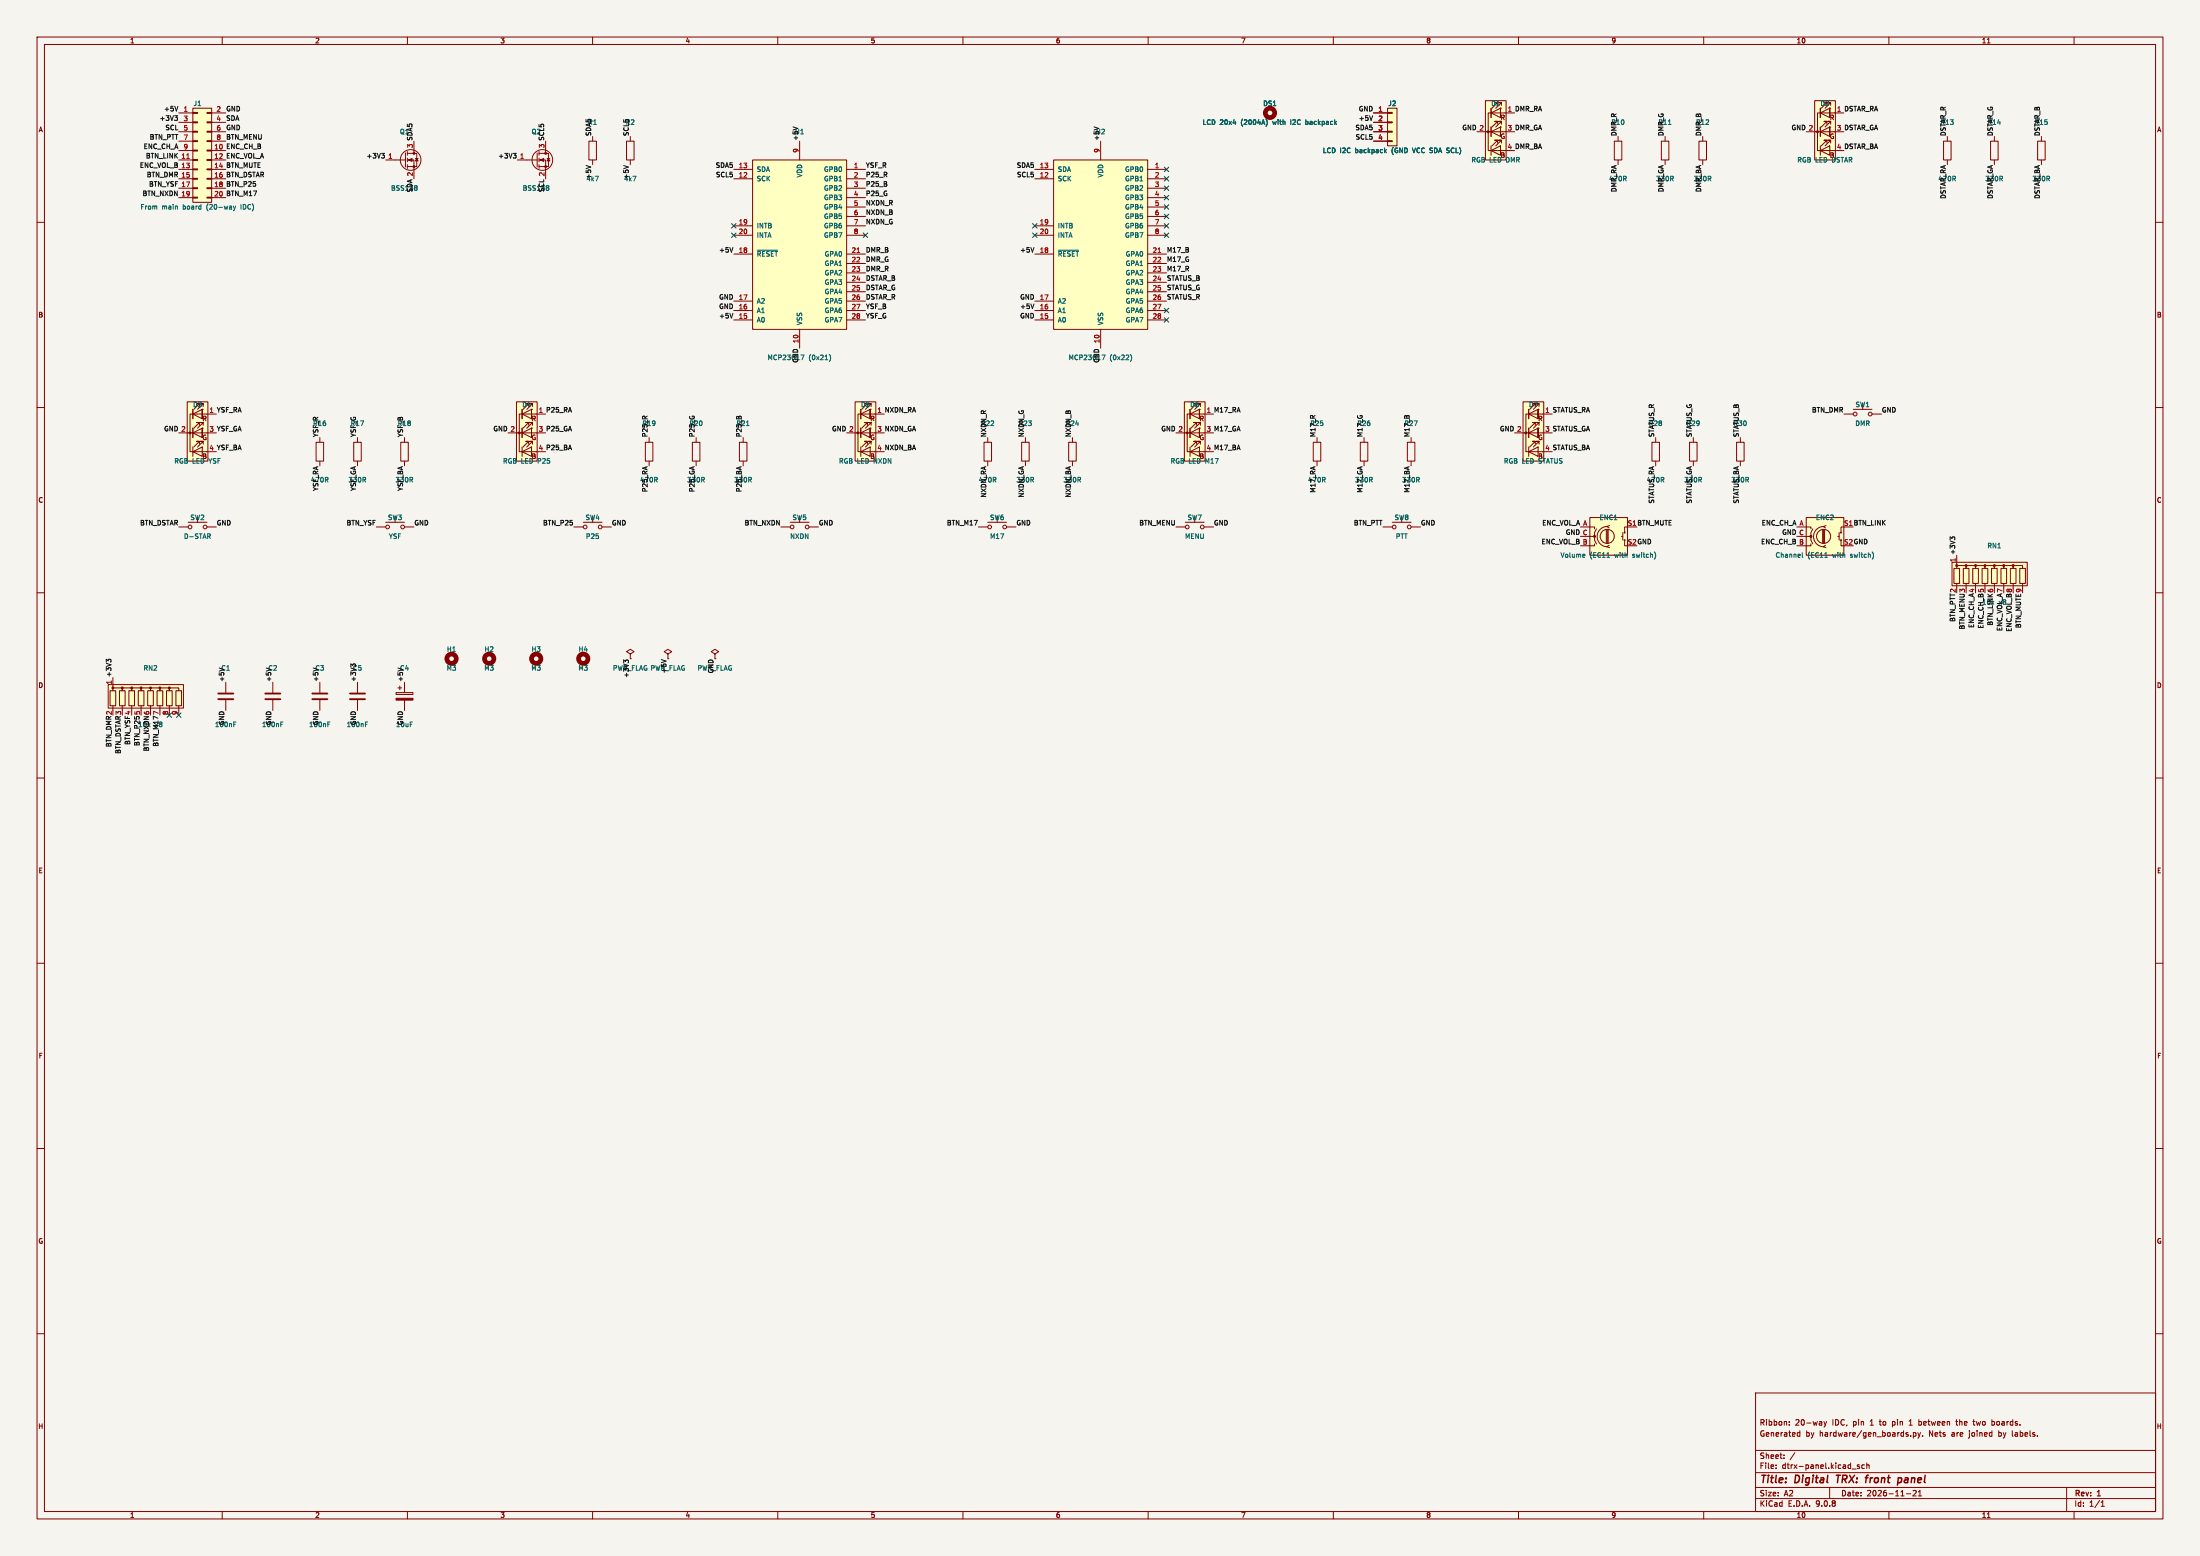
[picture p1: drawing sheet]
<svg xmlns="http://www.w3.org/2000/svg" width="594mm" height="420mm" viewBox="0 0 594 420" stroke-linecap="round" stroke-linejoin="round" font-family="sans-serif">
<path d="M0 0h594v420h-594z" fill="#f5f4ef" stroke="#f5f4ef" stroke-width=".27"/>
<g fill="none" stroke="#840000" stroke-width=".27">
<path d="M10 10h574v400h-574zM12 12h570v396h-570zM60 10v2M110 10v2M160 10v2M210 10v2M260 10v2M310 10v2M360 10v2M410 10v2M460 10v2M510 10v2"/>
<path d="M536.6 11.6h.7M560 10v2M10 60h2M582 60h2M10 110h2M582 110h2M10 160h2M582 160h2M10 210h2M582 210h2M10 260h2M582 260h2"/>
<path d="M10 310h2M582 310h2M10 360h2M474 376h108v32h-108zM582 360h2M474 397.5h108M474 391.5h108M479.5 396.2v.2M479.5 395.4v.2M481.7 393.5v.2M481.7 392.7v.2M483.1 384.5v.2"/>
<path d="M483.1 383.7v.2M484.6 392.1l-1.3 1.9M485.4 387.6h.6M485.4 386.7h.6M486 386.2v1.5M492.5 383.7l.3 1M492.8 384.7l-.3 .5M493.2 383.7l-.4 1M500 396.5h1.2M502 395.4h-.3l-.2 .2v.2l.5 .1v.4h-.5M503.4 395.4h-.4l-.3 .3 .1 .6h.6M504 395.5l.6-.1 .1 1"/>
<path d="M504 394.9v1.5M515.5 384.7h.8M515.7 383.4l-.2 .2M515.9 387.5v.2M516.6 386.7h.4l.3 .3-.1 .6h-.6M516.6 386.7v1.5M517.8 386.7l.4 1M518.1 384.6l.4 .1M518.1 383.2v1.5M518.2 387.7l-.4 .5M518.5 386.7l-.3 1M518.5 383.7h-.4"/>
<path d="M519.1 387.5v.2M528 383.7h.6M528.2 383.2v1.3l.4 .2M532.7 383.7h.5M532.9 383.2v1.3l.3 .2M537.8 383.7h.4l.3 .3M538.5 384.4l-.3 .3-.4-.1M543.3 386.2l.1 1.4M60 408v2M110 408v2M160 408v2M210 408v2"/>
<path d="M260 408v2M310 408v2M360 408v2M410 408v2M460 408v2M474 404.5h108M474 401.5h108M494 401.5v3M510 408v2M514.7 403.2h1.2M517.3 402.4v.5l-.8 .9h.9M518 403.8h.8"/>
<path d="M518 402.7l.4-.4v1.5M536.6 409.6h.7M558 401.5v6.5M560 408v2M567.3 406.6h.9M567.3 405.5l.4-.4v1.5"/>
</g>
<path d="M495.8 398.2h1.1M496.4 398.2l-.3 2M503.6 398.9h.8M504.5 398.2l-.4 .1M512.8 398.9l.5 .1 .2 .2-.2 .8-.7 .2" fill="none" stroke="#840000" stroke-width=".4"/>
<path d="M490 27.2h5.6v16h-5.6z" fill="#ffffc2"/>
<circle cx="490.7" cy="35.6" r=".25" fill="#840000" stroke="#840000" stroke-width=".27"/>
<g fill="none" stroke="#840000" stroke-width=".27">
<path d="M487.7 35.6h10.1M490 27.2h5.6v16h-5.6zM491.5 29.2v2.6zM491.5 34.3v2.5zM491.5 30.5l2.5-1.3v2.6zM491.5 35.6l2.5-1.3v2.5zM491.5 39.4v2.5M493.3 33.5v-.7h-.8h.8l-1.6 1.5M493.3 38.6v-.8h-.8h.8l-1.6 1.6M494 29.2v2.6zM494 34.3h.1M494 34.3v2.5z"/>
<path d="M494.3 28.4v-.7h-.8h.8l-1.5 1.5M494.3 33.5v-.7h-.8h.8l-1.5 1.5M494.3 38.6v-.8h-.8h.8l-1.5 1.6M497.8 30.5h-7.1v10.1h1M491.5 40.6l2.5-1.2v2.5zM491.5 40.6h3.8M61 184.2v2.7M61 189v2.8"/>
</g>
<path d="M58.9 187.2h4.1M58.9 188.7h4.1" fill="none" stroke="#840000" stroke-width=".51"/>
<path d="M63.1 195.5h.4M63.1 194.9h.6" fill="none" stroke="#006464" stroke-width=".27"/>
<path d="M29.2 184.8h20.3v6.3h-20.3z" fill="#ffffc2"/>
<g fill="none" stroke="#840000" stroke-width=".27">
<path d="M48.3 142.2h2.5M50.8 141h5.1M55.9 142.2h2.5M29.2 184.8h20.3v6.3h-20.3zM29.7 186.4h1.5v4.1h-1.5zM30.5 186.4v-.7h2.5v.7v-.7h2.6v.7v-.7h2.5v.7v-.7h2.5v.7v-.7h2.6v.7v-.7h2.5v.7v-.7h2.6v.7M30.5 182.9v2.5M30.5 190.5v1.3M32.3 186.4h1.5v4.1h-1.5zM33 190.5v1.3M34.8 186.4h1.5v4.1h-1.5zM35.6 190.5v1.3"/>
<path d="M37.3 186.4h1.6v4.1h-1.6zM38.1 190.5v1.3M39.9 186.4h1.5v4.1h-1.5zM40.6 190.5v1.3M42.4 186.4h1.5v4.1h-1.5zM43.2 190.5v1.3M45 186.4h1.5v4.1h-1.5zM45.7 190.5v1.3M47.5 186.4h1.5v4.1h-1.5zM48.3 190.5v1.3"/>
<circle cx="51.3" cy="142.2" r=".51"/>
<circle cx="55.4" cy="142.2" r=".51"/>
</g>
<g fill="#840000" stroke="#840000" stroke-width=".27">
<circle cx="30.5" cy="185.7" r=".25"/>
<circle cx="33" cy="185.7" r=".25"/>
<circle cx="35.6" cy="185.7" r=".25"/>
<circle cx="38.1" cy="185.7" r=".25"/>
<circle cx="40.6" cy="185.7" r=".25"/>
<circle cx="43.2" cy="185.7" r=".25"/>
<circle cx="45.7" cy="185.7" r=".25"/>
</g>
<path d="M56.4 144.8l.4 .6M56.7 144.2v.5" fill="none" stroke="#006464" stroke-width=".27"/>
<path d="M50.5 108.5h5.6v16h-5.6z" fill="#ffffc2"/>
<circle cx="51.3" cy="116.8" r=".25" fill="#840000" stroke="#840000" stroke-width=".27"/>
<g fill="none" stroke="#840000" stroke-width=".27">
<path d="M537.5 38.1h2v5.1h-2zM538.5 36.8v1.3M550.2 38.1h2v5.1h-2zM551.2 36.8v1.3M538.5 43.2v1.3M551.2 43.2v1.3M48.3 116.8h10.1M50.5 108.5h5.6v16h-5.6zM52.1 110.5v2.5zM52.1 115.6v2.5zM52.1 111.8l2.5-1.3v2.5zM52.1 116.8l2.5-1.2v2.5z"/>
<path d="M53.8 114.8v-.8h-.7h.7l-1.5 1.6M53.8 119.9v-.8h-.7h.7l-1.5 1.6M54.6 110.5v2.5zM54.6 115.6h.1M54.6 115.6v2.5zM54.9 109.7v-.7h-.8h.8l-1.6 1.5M54.9 114.8v-.8h-.8h.8l-1.6 1.6M54.9 119.9v-.8h-.8h.8l-1.6 1.6M58.4 111.8h-7.1v10.1h1M85.3 119.4h2.1v5.1h-2.1zM86.4 118.1v1.3M95.5 119.4h2v5.1h-2z"/>
<path d="M96.5 118.1v1.3M108.2 119.4h2v5.1h-2zM109.2 118.1v1.3M52.1 121.9l2.5-1.2v2.5zM52.1 120.7v2.5M52.1 121.9h3.8M86.4 124.5v1.2M96.5 124.5v1.2M109.2 124.5v1.2"/>
</g>
<path d="M527 151.8h20.4v6.3h-20.4z" fill="#ffffc2"/>
<g fill="none" stroke="#840000" stroke-width=".27">
<path d="M458.7 38.1h2.1v5.1h-2.1zM459.7 36.8v1.3M524.8 38.1h2v5.1h-2zM525.8 36.8v1.3M459.7 43.2v1.3M525.8 43.2v1.3M468.9 119.4h2v5.1h-2zM469.9 118.1v1.3M497.8 111.8h2.6M500.4 110.5h5.1M505.5 111.8h2.5M469.9 124.5v1.2"/>
<path d="M527 151.8h20.4v6.3h-20.4zM527.6 153.4h1.5v4.1h-1.5zM528.3 153.4v-.7h2.6v.7v-.7h2.5v.7v-.7h2.5v.7v-.7h2.6v.7v-.7h2.5v.7v-.7h2.6v.7v-.7h2.5v.7M528.3 149.9v2.5M528.3 157.5v1.3M530.1 153.4h1.5v4.1h-1.5zM530.9 157.5v1.3M532.6 153.4h1.6v4.1h-1.6zM533.4 157.5v1.3M535.2 153.4h1.5v4.1h-1.5zM535.9 157.5v1.3M537.7 153.4h1.5v4.1h-1.5z"/>
<path d="M538.5 157.5v1.3M540.3 153.4h1.5v4.1h-1.5zM541 157.5v1.3M542.8 153.4h1.5v4.1h-1.5zM543.6 157.5v1.3M545.3 153.4h1.6v4.1h-1.6zM546.1 157.5v1.3M96.5 184.2v2.7M96.5 189v2.8"/>
<circle cx="500.9" cy="111.8" r=".51"/>
<circle cx="505" cy="111.8" r=".51"/>
</g>
<g fill="#840000" stroke="#840000" stroke-width=".27">
<circle cx="528.3" cy="152.7" r=".25"/>
<circle cx="530.9" cy="152.7" r=".25"/>
<circle cx="533.4" cy="152.7" r=".25"/>
<circle cx="535.9" cy="152.7" r=".25"/>
<circle cx="538.5" cy="152.7" r=".25"/>
<circle cx="541" cy="152.7" r=".25"/>
<circle cx="543.6" cy="152.7" r=".25"/>
</g>
<path d="M94.5 187.2h4.1M94.5 188.7h4.1" fill="none" stroke="#840000" stroke-width=".51"/>
<path d="M98.7 195.5h.4M98.7 194.9h.6" fill="none" stroke="#006464" stroke-width=".27"/>
<path d="M429.3 139.7h10.1v10.2h-10.1z" fill="#ffffc2"/>
<g fill="none" stroke="#840000" stroke-width=".27">
<path d="M446 119.4h2.1v5.1h-2.1zM447 118.1v1.3M456.2 119.4h2v5.1h-2zM457.2 118.1v1.3M429.3 139.7h10.1v10.2h-10.1zM447 124.5v1.2M457.2 124.5v1.2M426.7 142.2h3.8v.5M426.7 144.8h3.8v1l.5 1M430.5 146.8v.5h-3.8M431 142.7l-.5 1.1v1h-.5M433.7 143v3.6"/>
<path d="M434 142.1a2.73 2.73 0 0 0-2.8 2.7 2.73 2.73 0 0 0 2.8 2.8M434 143v3.6M434.2 143v3.6M434.5 147.2l-.7 .4 .8 .2M434.6 141.9l-.8 .2 .7 .4M437.8 144.8h.3M438.1 143.8v2M438.7 145.8v1.5h.7M439.4 142.2h-.7v1.6"/>
<circle cx="434" cy="144.8" r="1.91"/>
<circle cx="438.7" cy="143.8" r=".13"/>
<circle cx="438.7" cy="145.8" r=".13"/>
</g>
<circle cx="430.5" cy="144.8" r=".25" fill="#840000" stroke="#840000" stroke-width=".27"/>
<path d="M427.7 149.6l.2 .3-.6 .1M427.9 150.4h-.2M433.9 150.4h.7" fill="none" stroke="#006464" stroke-width=".27"/>
<path d="M411.2 108.5h5.6v16h-5.6z" fill="#ffffc2"/>
<circle cx="412" cy="116.8" r=".25" fill="#840000" stroke="#840000" stroke-width=".27"/>
<g fill="none" stroke="#840000" stroke-width=".27">
<path d="M435.9 38.1h2v5.1h-2zM436.9 36.8v1.3M448.6 38.1h2v5.1h-2zM449.6 36.8v1.3M436.9 43.2v1.3M449.6 43.2v1.3M408.9 116.8h10.2M411.2 108.5h5.6v16h-5.6zM412.7 110.5v2.5zM412.7 115.6v2.5zM412.7 111.8l2.6-1.3v2.5zM412.7 116.8l2.6-1.2v2.5z"/>
<path d="M414.5 114.8v-.8h-.7h.7l-1.5 1.6M414.5 119.9v-.8h-.7h.7l-1.5 1.6M415.3 110.5v2.5zM415.3 115.6h.1M415.3 115.6v2.5zM415.5 109.7v-.7h-.7h.7l-1.5 1.5M415.5 114.8v-.8h-.7h.7l-1.5 1.6M415.5 119.9v-.8h-.7h.7l-1.5 1.6M419.1 111.8h-7.1v10.1h1M412.7 121.9l2.6-1.2v2.5zM412.7 120.7v2.5M412.7 121.9h3.9"/>
</g>
<path d="M450.5 33.6h.7" fill="none" stroke="#006464" stroke-width=".27"/>
<path d="M401.1 27.2h5.6v16h-5.6z" fill="#ffffc2"/>
<circle cx="401.8" cy="35.6" r=".25" fill="#840000" stroke="#840000" stroke-width=".27"/>
<g fill="none" stroke="#840000" stroke-width=".27">
<path d="M398.8 35.6h10.1M401.1 27.2h5.6v16h-5.6zM402.6 29.2v2.6zM402.6 34.3v2.5zM402.6 30.5l2.5-1.3v2.6zM402.6 35.6l2.5-1.3v2.5zM402.6 39.4v2.5M404.4 33.5v-.7h-.8h.8l-1.6 1.5M404.4 38.6v-.8h-.8h.8l-1.6 1.6M405.1 29.2h.1M405.1 29.2v2.6zM405.1 34.3h.1"/>
<path d="M405.1 34.3v2.5zM405.4 28.4v-.7h-.8h.8l-1.5 1.5M405.4 33.5v-.7h-.8h.8l-1.5 1.5M405.4 38.6v-.8h-.8h.8l-1.5 1.6M408.9 30.5h-7.1v10.1h1M402.6 40.6l2.5-1.2v2.5zM402.6 40.6h3.8M265.7 119.4h2v5.1h-2zM266.7 118.1v1.3M275.8 119.4h2.1v5.1h-2.1zM276.9 118.1v1.3M288.5 119.4h2.1v5.1h-2.1z"/>
<path d="M289.6 118.1v1.3M266.7 124.5v1.2M276.9 124.5v1.2M289.6 124.5v1.2M264.2 142.2h2.5M266.7 141h5.1M271.8 142.2h2.5"/>
<circle cx="267.2" cy="142.2" r=".51"/>
<circle cx="271.3" cy="142.2" r=".51"/>
</g>
<path d="M284.5 43.2h25.4v45.7h-25.4z" fill="#ffffc2"/>
<g fill="none" stroke="#840000" stroke-width=".27">
<path d="M297.2 38.1v5.1M279.4 45.7h5.1M279.4 48.3h5.1M284.5 43.2h25.4v45.7h-25.4zM309.9 45.7h5.1M309.9 48.3h5.1M309.9 50.8h5.1M309.9 53.3h5.1M309.9 55.9h5.1M309.9 58.4h5.1M279.4 61h5.1M279.4 63.5h5.1"/>
<path d="M279.4 68.6h5.1M309.9 61h5.1M309.9 63.5h5.1M309.9 68.6h5.1M309.9 71.1h5.1M309.9 73.7h5.1M309.9 76.2h5.1M309.9 78.7h5.1M279.4 81.3h5.1M279.4 83.8h5.1M279.4 86.4h5.1M297.2 88.9v5.1"/>
<path d="M309.9 81.3h5.1M309.9 83.8h5.1M309.9 86.4h5.1M199.6 119.4h2.1v5.1h-2.1zM200.7 118.1v1.3M367.3 119.4h2v5.1h-2zM368.3 118.1v1.3M380 119.4h2v5.1h-2zM381 118.1v1.3M200.7 124.5v1.2M368.3 124.5v1.2M381 124.5v1.2"/>
<path d="M373.4 142.2h2.5M375.9 141h5.1M381 142.2h2.5"/>
<circle cx="376.4" cy="142.2" r=".51"/>
<circle cx="380.5" cy="142.2" r=".51"/>
</g>
<path d="M285.7 67.5h5.5M297.5 95.8h.9l-.6 1.3M305.2 95.6a1.46 1.46 0 0 1 0 2M201.5 114.9h.8" fill="none" stroke="#006464" stroke-width=".27"/>
<path d="M312.7 68.2h.7" fill="none" stroke="#a90000" stroke-width=".27"/>
<path d="M374.6 29.2h2.6v10.2h-2.6z" fill="#ffffc2"/>
<g fill="none" stroke="#840000" stroke-width=".27">
<path d="M370.8 30.5h3.8M370.8 33h3.8M370.8 35.6h3.8M370.8 38.1h3.8M374.6 29.2h2.6v10.2h-2.6zM374.6 30.4h1.3v.2h-1.3zM374.6 32.9h1.3v.2h-1.3zM374.6 35.4h1.3v.3h-1.3zM374.6 38h1.3v.2h-1.3zM354.6 119.4h2v5.1h-2zM355.6 118.1v1.3M355.6 124.5v1.2"/>
<path d="M317.5 142.2h2.5M320 141h5.1M325.1 142.2h2.6"/>
<circle cx="320.5" cy="142.2" r=".51"/>
<circle cx="324.6" cy="142.2" r=".51"/>
</g>
<path d="M341.9 32.2a1.49 1.49 0 0 1 0 1.8M352.6 32.3v1.3M352.6 33.5l.1 .1M352.7 32.8h-.1M381.3 39.9l.5 1.3M374 40.7l.3 .5M374.3 40.4l-.5 .5" fill="none" stroke="#006464" stroke-width=".27"/>
<circle cx="342.9" cy="30.5" r="1.27" fill="none" stroke="#840000" stroke-width="1.3"/>
<path d="M319.8 108.5h5.6v16h-5.6z" fill="#ffffc2"/>
<circle cx="320.5" cy="116.8" r=".25" fill="#840000" stroke="#840000" stroke-width=".27"/>
<g fill="none" stroke="#840000" stroke-width=".27">
<path d="M186.9 119.4h2.1v5.1h-2.1zM188 118.1v1.3M317.5 116.8h10.2M319.8 108.5h5.6v16h-5.6zM321.3 110.5v2.5zM321.3 115.6v2.5zM321.3 111.8l2.5-1.3v2.5zM321.3 116.8l2.5-1.2v2.5zM323.1 114.8v-.8h-.8h.8l-1.5 1.6M323.1 119.9v-.8h-.8h.8l-1.5 1.6M323.8 110.5v2.5zM323.8 115.6h.1"/>
<path d="M323.8 115.6v2.5zM324.1 109.7v-.7h-.8h.8l-1.5 1.5M324.1 114.8v-.8h-.8h.8l-1.5 1.6M324.1 119.9v-.8h-.8h.8l-1.5 1.6M327.7 111.8h-7.2v10.1h1.1M188 124.5v1.2M321.3 121.9l2.5-1.2v2.5zM321.3 120.7v2.5M321.3 121.9h3.8M154.9 142.2h2.6M157.5 141h5.1M162.6 142.2h2.5"/>
<circle cx="158" cy="142.2" r=".51"/>
<circle cx="162.1" cy="142.2" r=".51"/>
</g>
<g fill="none" stroke="#840000" stroke-width="1.3">
<circle cx="132.1" cy="177.8" r="1.27"/>
<circle cx="144.8" cy="177.8" r="1.27"/>
<circle cx="157.5" cy="177.8" r="1.27"/>
</g>
<path d="M487.7 139.7h10.1v10.2h-10.1z" fill="#ffffc2"/>
<g fill="none" stroke="#840000" stroke-width=".27">
<path d="M174.2 119.4h2.1v5.1h-2.1zM175.3 118.1v1.3M175.3 124.5v1.2M487.7 139.7h10.1v10.2h-10.1zM485.1 142.2h3.8v.5M485.1 144.8h3.8v1l.6 1M488.9 146.8v.5h-3.8M489.5 142.7l-.6 1.1v1h-.5M492.1 143v3.6M492.4 142.1a2.73 2.73 0 0 0-2.7 2.7 2.73 2.73 0 0 0 2.7 2.8M492.4 143v3.6M492.6 143v3.6"/>
<path d="M492.9 147.2l-.6 .4 .7 .2M493 141.9l-.7 .2 .6 .4M496.2 144.8h.4M496.6 143.8v2M497.1 145.8v1.5h.7M497.8 142.2h-.7v1.6M170.2 176.5l1-.6-1-.6-1 .6 1 .6v1.3M170.2 177.8h.1M180.3 176.5l1.1-.6-1.1-.6-1 .6 1 .6v1.3M180.3 177.8h.1M193 176.5l1.1-.6-1.1-.6-1 .6 1 .6v1.3"/>
<circle cx="492.4" cy="144.8" r="1.91"/>
<circle cx="497.1" cy="145.8" r=".13"/>
<circle cx="497.1" cy="143.8" r=".13"/>
</g>
<circle cx="488.9" cy="144.8" r=".25" fill="#840000" stroke="#840000" stroke-width=".27"/>
<path d="M486.6 149.2v1.1l.2 .1M492.7 150.4h.7" fill="none" stroke="#006464" stroke-width=".27"/>
<path d="M230.9 108.5h5.6v16h-5.6z" fill="#ffffc2"/>
<circle cx="231.6" cy="116.8" r=".25" fill="#840000" stroke="#840000" stroke-width=".27"/>
<g fill="none" stroke="#840000" stroke-width=".27">
<path d="M228.6 116.8h10.2M230.9 108.5h5.6v16h-5.6zM232.4 110.5v2.5zM232.4 115.6v2.5zM232.4 111.8l2.5-1.3v2.5zM232.4 116.8l2.5-1.2v2.5zM234.2 114.8v-.8h-.8h.8l-1.5 1.6M234.2 119.9v-.8h-.8h.8l-1.5 1.6M234.9 110.5v2.5zM234.9 115.6h.1M234.9 115.6v2.5zM235.2 109.7v-.7h-.8h.8l-1.5 1.5"/>
<path d="M235.2 114.8v-.8h-.8h.8l-1.5 1.6M235.2 119.9v-.8h-.8h.8l-1.5 1.6M238.8 111.8h-7.2v10.1h1.1M232.4 121.9l2.5-1.2v2.5zM232.4 120.7v2.5M232.4 121.9h3.8M210.8 142.2h2.6M213.4 141h5M218.4 142.2h2.6"/>
<circle cx="213.9" cy="142.2" r=".51"/>
<circle cx="217.9" cy="142.2" r=".51"/>
</g>
<path d="M139.4 108.5h5.6v16h-5.6z" fill="#ffffc2"/>
<g fill="#840000" stroke="#840000" stroke-width=".27">
<path d="M106.9 188.5h4.6v.5h-4.6z"/>
<circle cx="140.2" cy="116.8" r=".25"/>
</g>
<g fill="none" stroke="#840000" stroke-width=".27">
<path d="M137.2 116.8h10.1M139.4 108.5h5.6v16h-5.6zM141 110.5v2.5zM141 115.6v2.5zM141 111.8l2.5-1.3v2.5zM141 116.8l2.5-1.2v2.5zM142.7 114.8v-.8h-.7h.7l-1.5 1.6M142.7 119.9v-.8h-.7h.7l-1.5 1.6M143.5 110.5v2.5zM143.5 115.6h.1M143.5 115.6v2.5zM143.8 109.7v-.7h-.8h.8l-1.6 1.5"/>
<path d="M143.8 114.8v-.8h-.8h.8l-1.6 1.6M143.8 119.9v-.8h-.8h.8l-1.6 1.6M147.3 111.8h-7.1v10.1h1M141 121.9l2.5-1.2v2.5zM141 120.7v2.5M141 121.9h3.8M101.6 142.2h2.5M104.1 141h5.1M109.2 142.2h2.6M73.7 184.2v2.7M73.7 189v2.8M86.4 184.2v2.7"/>
<path d="M86.4 189v2.8M106.9 186.9h4.6v.6h-4.6zM107.4 185.7h1.1M107.9 185.2v1M109.2 184.2v2.7M109.2 189v2.8"/>
<circle cx="104.6" cy="142.2" r=".51"/>
<circle cx="108.7" cy="142.2" r=".51"/>
</g>
<path d="M71.6 187.2h4.1M71.6 188.7h4.1M84.3 187.2h4.1M84.3 188.7h4.1" fill="none" stroke="#840000" stroke-width=".51"/>
<path d="M75.8 195.5h.4M75.8 194.9h.6M88.5 195.5h.4M88.5 194.9h.6" fill="none" stroke="#006464" stroke-width=".27"/>
<circle cx="121.9" cy="177.8" r="1.27" fill="none" stroke="#840000" stroke-width="1.3"/>
<path d="M52.1 29.2h5v25.4h-5z" fill="#ffffc2"/>
<g fill="none" stroke="#840000" stroke-width=".27">
<path d="M48.3 30.5h3.8M48.3 33h3.8M48.3 35.6h3.8M48.3 38.1h3.8M52.1 29.2h5v25.4h-5zM52.1 30.4h1.2v.2h-1.2zM52.1 32.9h1.2v.2h-1.2zM52.1 35.4h1.2v.3h-1.2zM52.1 38h1.2v.2h-1.2zM55.9 30.4h1.2v.2h-1.2zM55.9 32.9h1.2v.2h-1.2zM55.9 35.4h1.2v.3h-1.2z"/>
<path d="M55.9 38h1.2v.2h-1.2zM57.1 30.5h3.9M57.1 33h3.9M57.1 35.6h3.9M57.1 38.1h3.9M159 38.1h2v5.1h-2zM160 36.8v1.3M169.2 38.1h2v5.1h-2zM170.2 36.8v1.3M48.3 40.6h3.8M48.3 43.2h3.8M48.3 45.7h3.8"/>
<path d="M48.3 48.3h3.8M48.3 50.8h3.8M48.3 53.3h3.8M52.1 40.5h1.2v.3h-1.2zM52.1 43.1h1.2v.2h-1.2zM52.1 45.6h1.2v.2h-1.2zM52.1 48.1h1.2v.3h-1.2zM52.1 50.7h1.2v.2h-1.2zM52.1 53.2h1.2v.3h-1.2zM55.9 40.5h1.2v.3h-1.2zM55.9 43.1h1.2v.2h-1.2zM55.9 45.6h1.2v.2h-1.2z"/>
<path d="M55.9 48.1h1.2v.3h-1.2zM55.9 50.7h1.2v.2h-1.2zM55.9 53.2h1.2v.3h-1.2zM57.1 40.6h3.9M57.1 43.2h3.9M57.1 45.7h3.9M57.1 48.3h3.9M57.1 50.8h3.9M57.1 53.3h3.9M160 43.2v1.3M170.2 43.2v1.3"/>
</g>
<path d="M50.4 42.8h.7" fill="none" stroke="#a90000" stroke-width=".27"/>
<path d="M63 55.6l.3 .9M63.3 56.5l-.3 .4M63.6 55.6l-.3 .9" fill="none" stroke="#006464" stroke-width=".27"/>
<path d="M203.2 43.2h25.4v45.7h-25.4z" fill="#ffffc2"/>
<g fill="none" stroke="#840000" stroke-width=".27">
<path d="M111.8 38.1v3.3M147.3 38.1v3.3M215.9 38.1v5.1M370.8 30.5h3.8M370.8 33h3.8M370.8 35.6h3.8M370.8 38.1h3.8M104.1 43.2h5.4M109.5 41.3v3.8M110 41.4h2.5v3.6h-2.5M110 43.2h1.8v5.1M110 40.9v1"/>
<path d="M110 42.7v1M110 44.5v1M112.1 42.8h.8M112.5 42.8l.4 .6h-.8zM139.7 43.2h5.3M145 41.3v3.8M145.5 41.4h2.6v3.6h-2.6M145.5 43.2h1.8v5.1M145.5 40.9v1M145.5 42.7v1M145.5 44.5v1M147.7 42.8h.8"/>
<path d="M148.1 42.8l.4 .6h-.8zM198.1 45.7h5.1M198.1 48.3h5.1M203.2 43.2h25.4v45.7h-25.4zM228.6 45.7h5.1M228.6 48.3h5.1M228.6 50.8h5.1M228.6 53.3h5.1M228.6 55.9h5.1M228.6 58.4h5.1M198.1 61h5.1M198.1 63.5h5.1"/>
<path d="M198.1 68.6h5.1M228.6 61h5.1M228.6 63.5h5.1M228.6 68.6h5.1M228.6 71.1h5.1M228.6 73.7h5.1M228.6 76.2h5.1M228.6 78.7h5.1M198.1 81.3h5.1M198.1 83.8h5.1M198.1 86.4h5.1M215.9 88.9v5.1"/>
<path d="M228.6 81.3h5.1M228.6 83.8h5.1M228.6 86.4h5.1"/>
<circle cx="110.9" cy="43.2" r="2.79"/>
<circle cx="146.4" cy="43.2" r="2.79"/>
</g>
<path d="M341.9 32.2a1.49 1.49 0 0 1 0 1.8M352.6 32.3v1.3M352.6 33.5l.1 .1M352.7 32.8h-.1M381.3 39.9l.5 1.3M112.4 50.1l.2 .3-.2 .3 .2 .4-.2 .3M148 50.1l.2 .3-.2 .3 .2 .4-.2 .3M374 40.7l.3 .5M374.3 40.4l-.5 .5M204.4 67.5h5.5M216.2 95.8h.9l-.6 1.3M223.9 95.6a1.46 1.46 0 0 1 0 2" fill="none" stroke="#006464" stroke-width=".27"/>
<path d="M231.4 68.2h.7" fill="none" stroke="#a90000" stroke-width=".27"/>
<g fill="#840000" stroke="#840000" stroke-width=".27">
<path d="M110.2 43.2l1.1-.4v.8z"/>
<path d="M145.8 43.2l1-.4v.8z"/>
<circle cx="111.8" cy="41.4" r=".25"/>
<circle cx="111.8" cy="45" r=".25"/>
<circle cx="147.3" cy="41.4" r=".25"/>
<circle cx="147.3" cy="45" r=".25"/>
</g>
<g fill="none" stroke="#0f0f0f" stroke-width=".27">
<path d="M47.1 31.2h.8l-.4 .5M47.7 31.7l.2 .3-.2 .5M48 28.7l-.4 1.3M214.1 34.3l1.3 .4M295.4 34.3l1.3 .4M370.6 31.2l-.4 1.3M103 41.4h.8l-.4 .5M103.6 41.9l.2 .2-.2 .6M138.6 41.4h.8l-.5 .5M139.1 41.9l.3 .2-.3 .6M158.2 44.7l1.3 .4M168.4 44.7l1.3 .4"/>
<path d="M197.9 66.8l-.4 1.3M279.2 66.8l-.4 1.3M197.9 84.6l-.4 1.2M279.2 82l-.4 1.3M527 145.3l-.5-.4v.8M527 145.2l.3-.3 .5 .3M29.2 178.4l-.5-.5v.8M29.2 178.2l.2-.3 .6 .3M95.2 179.6l-.5-.4v.8M95.3 179.3h.6M168.9 178.6l-.5-.5v.8M168.9 178.4l.2-.3 .6 .3"/>
<path d="M178.6 178l1.2 .4"/>
</g>
<g fill="none" stroke="#000084" stroke-width=".27">
<path d="M314.4 52.7l1.2 1.2M314.4 47.7l1.2 1.2M314.4 50.2l1.2 1.2M314.4 45.1l1.2 1.2M314.4 55.3l1.2 1.2M314.4 57.8l1.2 1.2M315.6 52.7l-1.2 1.2M315.6 47.7l-1.2 1.2M315.6 50.2l-1.2 1.2M315.6 45.1l-1.2 1.2M315.6 55.3l-1.2 1.2M315.6 57.8l-1.2 1.2"/>
<path d="M197.5 62.9l1.2 1.2M197.5 60.4l1.2 1.2M198.7 62.9l-1.2 1.2M198.7 60.4l-1.2 1.2M233.1 62.9l1.2 1.2M234.3 62.9l-1.2 1.2M278.8 60.4l1.2 1.2M278.8 62.9l1.2 1.2M280 60.4l-1.2 1.2M280 62.9l-1.2 1.2M314.4 60.4l1.2 1.2M314.4 62.9l1.2 1.2"/>
<path d="M315.6 60.4l-1.2 1.2M315.6 62.9l-1.2 1.2M314.4 83.2l1.2 1.2M314.4 85.8l1.2 1.2M315.6 83.2l-1.2 1.2M315.6 85.8l-1.2 1.2M45.1 192.4l1.2 1.2M46.3 192.4l-1.2 1.2M47.7 192.4l1.2 1.2M48.9 192.4l-1.2 1.2"/>
</g>
<g font-size="2.8" fill="#840000">
<text x="475" y="400.9">Title:</text>
<text x="484.7" y="400.9">Digital</text>
<text x="496.7" y="400.9">TRX:</text>
<text x="505.4" y="400.9">front</text>
<text x="514.9" y="400.9">panel</text>
</g>
<g font-size="2.1" fill="#840000">
<text x="475" y="388">Generated</text>
<text x="475" y="385">Ribbon:</text>
<text x="484.7" y="385">20-way</text>
<text x="487.5" y="388">by</text>
<text x="491.3" y="388">hardware/gen_boards.py.</text>
<text x="494.7" y="385">IDC,</text>
<text x="500.5" y="385">pin</text>
<text x="505.2" y="385">1</text>
<text x="507.9" y="385">to</text>
<text x="511.4" y="385">pin</text>
<text x="516.2" y="385">1</text>
<text x="518.9" y="385">between</text>
<text x="521" y="388">Nets</text>
<text x="527.2" y="388">are</text>
<text x="529.2" y="385">the</text>
<text x="532.1" y="388">joined</text>
<text x="534" y="385">two</text>
<text x="539.1" y="385">boards.</text>
<text x="540.2" y="388">by</text>
<text x="544" y="388">labels.</text>
<text x="475" y="394">Sheet:</text>
<text x="475" y="396.7">File:</text>
<text x="481.1" y="396.7">dtrx-panel.kicad_sch</text>
<text x="475" y="406.9">KiCad</text>
<text x="475" y="404.1">Size:</text>
<text x="481.7" y="404.1">A2</text>
<text x="482.7" y="406.9">E.D.A.</text>
<text x="490.3" y="406.9">9.0.8</text>
<text x="497" y="404.1">Date:</text>
<text x="504" y="404.1">2026-11-21</text>
<text x="560" y="404.3">Rev:</text>
<text x="560" y="406.9">Id:</text>
<text x="564.1" y="406.9">1/1</text>
<text x="566.4" y="404.3">1</text>
</g>
<g font-size="1.8" fill="#840000">
<text x="35" y="11.9">1</text>
<text x="85" y="11.9">2</text>
<text x="135" y="11.9">3</text>
<text x="185" y="11.9">4</text>
<text x="235" y="11.9">5</text>
<text x="285" y="11.9">6</text>
<text x="335" y="11.9">7</text>
<text x="385" y="11.9">8</text>
<text x="435" y="11.9">9</text>
<text x="485" y="11.9">10</text>
<text x="535" y="11.9">11</text>
<text x="10.3" y="35.9">A</text>
<text x="405" y="32.6">R</text>
<text x="493.9" y="32.6">R</text>
<text x="582.3" y="35.9">A</text>
<text x="405" y="37.7">G</text>
<text x="493.9" y="37.7">G</text>
<text x="10.3" y="85.9">B</text>
<text x="582.3" y="85.9">B</text>
<text x="54.5" y="113.9">R</text>
<text x="143.4" y="113.9">R</text>
<text x="234.8" y="113.9">R</text>
<text x="323.7" y="113.9">R</text>
<text x="415.2" y="113.9">R</text>
<text x="54.5" y="119">G</text>
<text x="143.4" y="119">G</text>
<text x="234.8" y="119">G</text>
<text x="323.7" y="119">G</text>
<text x="415.2" y="119">G</text>
<text x="10.3" y="135.9">C</text>
<text x="582.3" y="135.9">C</text>
<text x="10.3" y="185.9">D</text>
<text x="582.3" y="185.9">D</text>
<text x="10.3" y="235.9">E</text>
<text x="582.3" y="235.9">E</text>
<text x="10.3" y="285.9">F</text>
<text x="582.3" y="285.9">F</text>
<text x="10.3" y="335.9">G</text>
<text x="582.3" y="335.9">G</text>
<text x="10.2" y="385.9">H</text>
<text x="582.2" y="385.9">H</text>
<text x="35" y="409.9">1</text>
<text x="85" y="409.9">2</text>
<text x="135" y="409.9">3</text>
<text x="185" y="409.9">4</text>
<text x="235" y="409.9">5</text>
<text x="285" y="409.9">6</text>
<text x="335" y="409.9">7</text>
<text x="385" y="409.9">8</text>
<text x="435" y="409.9">9</text>
<text x="485" y="409.9">10</text>
<text x="535" y="409.9">11</text>
</g>
<g font-size="1.8" fill="#006464">
<text x="52.1" y="28.8">J1</text>
<text x="341" y="28.8">DS1</text>
<text x="374.7" y="28.8">J2</text>
<text x="402.5" y="28.8">D1</text>
<text x="491.4" y="28.8">D2</text>
<text x="324.6" y="33.9">LCD 20x4</text>
<text x="335.2" y="33.9">(2004A)</text>
<text x="344" y="33.9">with</text>
<text x="348.9" y="33.9">I2C</text>
<text x="353.2" y="33.9">backpack</text>
<text x="357" y="41.5">LCD I2C</text>
<text x="366" y="41.5">backpack</text>
<text x="376" y="41.5">(GND</text>
<text x="381.9" y="41.5">VCC SDA SCL)</text>
<text x="204.2" y="46.6">SDA</text>
<text x="222.4" y="46.6">GPB0</text>
<text x="285.5" y="46.6">SDA</text>
<text x="303.6" y="46.6">GPB0</text>
<text x="397.2" y="44">RGB LED DMR</text>
<text x="405" y="42.8">B</text>
<text x="485.2" y="44">RGB LED DSTAR</text>
<text x="493.9" y="42.8">B</text>
<text x="105.5" y="51.7">BSS138</text>
<text x="141" y="51.7">BSS138</text>
<text x="204.2" y="49.1">SCK</text>
<text x="216.8" y="48" transform="rotate(-90 216.8 48)">VDD</text>
<text x="222.4" y="49.1">GPB1</text>
<text x="222.4" y="51.7">GPB2</text>
<text x="285.5" y="49.1">SCK</text>
<text x="298" y="48" transform="rotate(-90 298 48)">VDD</text>
<text x="303.6" y="49.1">GPB1</text>
<text x="303.6" y="51.7">GPB2</text>
<text x="37.8" y="56.7">From</text>
<text x="43.7" y="56.7">main</text>
<text x="49.5" y="56.7">board</text>
<text x="56" y="56.7">(20-way</text>
<text x="65.5" y="56.7">IDC)</text>
<text x="222.4" y="54.2">GPB3</text>
<text x="222.4" y="56.7">GPB4</text>
<text x="222.4" y="59.3">GPB5</text>
<text x="303.6" y="54.2">GPB3</text>
<text x="303.6" y="56.7">GPB4</text>
<text x="303.6" y="59.3">GPB5</text>
<text x="204.2" y="61.8">INTB</text>
<text x="204.2" y="64.4">INTA</text>
<text x="222.4" y="61.8">GPB6</text>
<text x="222.4" y="64.4">GPB7</text>
<text x="285.5" y="61.8">INTB</text>
<text x="285.5" y="64.4">INTA</text>
<text x="303.6" y="61.8">GPB6</text>
<text x="303.6" y="64.4">GPB7</text>
<text x="204.2" y="69.4">~{RESET}</text>
<text x="222.5" y="69.4">GPA0</text>
<text x="222.5" y="72">GPA1</text>
<text x="285.5" y="69.4">~{RESET}</text>
<text x="303.8" y="69.4">GPA0</text>
<text x="303.8" y="72">GPA1</text>
<text x="222.5" y="74.5">GPA2</text>
<text x="222.5" y="77.1">GPA3</text>
<text x="303.8" y="74.5">GPA2</text>
<text x="303.8" y="77.1">GPA3</text>
<text x="204.2" y="82.1">A2</text>
<text x="222.5" y="79.6">GPA4</text>
<text x="222.5" y="82.1">GPA5</text>
<text x="285.5" y="82.1">A2</text>
<text x="303.8" y="79.6">GPA4</text>
<text x="303.8" y="82.1">GPA5</text>
<text x="204.2" y="84.7">A1</text>
<text x="204.2" y="87.2">A0</text>
<text x="216.8" y="87.9" transform="rotate(-90 216.8 87.9)">VSS</text>
<text x="222.5" y="84.7">GPA6</text>
<text x="222.5" y="87.2">GPA7</text>
<text x="285.5" y="84.7">A1</text>
<text x="285.5" y="87.2">A0</text>
<text x="298" y="87.9" transform="rotate(-90 298 87.9)">VSS</text>
<text x="303.8" y="84.7">GPA6</text>
<text x="303.8" y="87.2">GPA7</text>
<text x="207.1" y="97.4">MCP23017</text>
<text x="218.3" y="97.4">(0x21)</text>
<text x="288.4" y="97.4">MCP23017</text>
<text x="299.6" y="97.4">(0x22)</text>
<text x="52" y="110.1">D3</text>
<text x="140.9" y="110.1">D4</text>
<text x="232.3" y="110.1">D5</text>
<text x="321.2" y="110.1">D6</text>
<text x="412.7" y="110.1">D7</text>
<text x="500.9" y="110.1">SW1</text>
<text x="500.8" y="115.2">DMR</text>
<text x="46.9" y="125.3">RGB LED YSF</text>
<text x="54.5" y="124.1">B</text>
<text x="135.7" y="125.3">RGB LED P25</text>
<text x="143.4" y="124.1">B</text>
<text x="226.4" y="125.3">RGB LED NXDN</text>
<text x="234.8" y="124.1">B</text>
<text x="315.9" y="125.3">RGB LED M17</text>
<text x="323.7" y="124.1">B</text>
<text x="405.9" y="125.3">RGB LED STATUS</text>
<text x="415.2" y="124.1">B</text>
<text x="51.3" y="140.6">SW2</text>
<text x="104.6" y="140.6">SW3</text>
<text x="158" y="140.6">SW4</text>
<text x="213.9" y="140.6">SW5</text>
<text x="267.2" y="140.6">SW6</text>
<text x="320.5" y="140.6">SW7</text>
<text x="376.4" y="140.6">SW8</text>
<text x="431.8" y="140.6">ENC1</text>
<text x="490.2" y="140.6">ENC2</text>
<text x="49.5" y="145.6">D-STAR</text>
<text x="104.9" y="145.6">YSF</text>
<text x="158.1" y="145.6">P25</text>
<text x="213.2" y="145.6">NXDN</text>
<text x="267.2" y="145.6">M17</text>
<text x="319.8" y="145.6">MENU</text>
<text x="376.8" y="145.6">PTT</text>
<text x="536.5" y="148.2">RN1</text>
<text x="421.2" y="150.7">Volume</text>
<text x="429.2" y="150.7">(EC11</text>
<text x="436.1" y="150.7">with</text>
<text x="441.1" y="150.7">switch)</text>
<text x="479.3" y="150.7">Channel</text>
<text x="488.1" y="150.7">(EC11</text>
<text x="494.9" y="150.7">with</text>
<text x="499.9" y="150.7">switch)</text>
<text x="120.5" y="176.1">H1</text>
<text x="130.7" y="176.1">H2</text>
<text x="143.4" y="176.1">H3</text>
<text x="156.1" y="176.1">H4</text>
<text x="38.6" y="181.2">RN2</text>
<text x="120.5" y="181.2">M3</text>
<text x="130.6" y="181.2">M3</text>
<text x="143.3" y="181.2">M3</text>
<text x="156" y="181.2">M3</text>
<text x="165.4" y="181.2">PWR_FLAG PWR_FLAG</text>
<text x="188.2" y="181.2">PWR_FLAG</text>
<text x="57.9" y="196.4">100nF</text>
<text x="70.6" y="196.4">100nF</text>
<text x="83.3" y="196.4">100nF</text>
<text x="93.5" y="196.4">100nF</text>
</g>
<g font-size="1.8" fill="#0f0f0f">
<text x="43" y="32.7">+3V3</text>
<text x="44.2" y="30.1">+5V</text>
<text x="44.5" y="35.2">SCL</text>
<text x="61" y="35.2">GND</text>
<text x="61" y="32.7">SDA</text>
<text x="61" y="30.1">GND</text>
<text x="158.7" y="33.9">R1</text>
<text x="168.8" y="33.9">R2</text>
<text x="365.9" y="35.2">SDA5</text>
<text x="366.8" y="32.7">+5V</text>
<text x="366.8" y="30.1">GND</text>
<text x="394.7" y="35.2">GND 2</text>
<text x="407" y="30.2">1 DMR_RA</text>
<text x="407" y="35.3">3 DMR_GA</text>
<text x="434.9" y="33.9">R10</text>
<text x="447.6" y="33.9">R11</text>
<text x="457.8" y="33.9">R12</text>
<text x="483.6" y="35.2">GND 2</text>
<text x="495.9" y="30.2">1 DSTAR_RA</text>
<text x="495.9" y="35.3">3 DSTAR_GA</text>
<text x="523.8" y="33.9">R13</text>
<text x="536.5" y="33.9">R14</text>
<text x="549.2" y="33.9">R15</text>
<text x="38.7" y="40.3">ENC_CH_A</text>
<text x="40.3" y="37.8">BTN_PTT</text>
<text x="61" y="40.3">ENC_CH_B</text>
<text x="61" y="37.8">BTN_MENU</text>
<text x="107.8" y="36.4">Q1</text>
<text x="111.5" y="40.1" transform="rotate(-90 111.5 40.1)">3 SDA5</text>
<text x="143.4" y="36.4">Q2</text>
<text x="147.1" y="40.1" transform="rotate(-90 147.1 40.1)">3 SCL5</text>
<text x="159.7" y="36.8" transform="rotate(-90 159.7 36.8)">SDA5</text>
<text x="169.8" y="36.8" transform="rotate(-90 169.8 36.8)">SCL5</text>
<text x="214.5" y="36.4">U1</text>
<text x="215.6" y="38.1" transform="rotate(-90 215.6 38.1)">+5V</text>
<text x="295.8" y="36.4">U2</text>
<text x="296.8" y="38.1" transform="rotate(-90 296.8 38.1)">+5V</text>
<text x="365.9" y="37.8">SCL5</text>
<text x="407" y="40.4">4 DMR_BA</text>
<text x="436.5" y="36.8" transform="rotate(-90 436.5 36.8)">DMR_R</text>
<text x="449.2" y="36.8" transform="rotate(-90 449.2 36.8)">DMR_G</text>
<text x="459.4" y="36.8" transform="rotate(-90 459.4 36.8)">DMR_B</text>
<text x="495.9" y="40.4">4 DSTAR_BA</text>
<text x="525.4" y="36.8" transform="rotate(-90 525.4 36.8)">DSTAR_R</text>
<text x="538.1" y="36.8" transform="rotate(-90 538.1 36.8)">DSTAR_G</text>
<text x="550.8" y="36.8" transform="rotate(-90 550.8 36.8)">DSTAR_B</text>
<text x="37.7" y="45.4">ENC_VOL_B 13</text>
<text x="39.3" y="42.8">BTN_LINK 11</text>
<text x="39.5" y="47.9">BTN_DMR 15</text>
<text x="61" y="47.9">BTN_DSTAR</text>
<text x="61" y="45.4">BTN_MUTE</text>
<text x="61" y="42.8">ENC_VOL_A</text>
<text x="98.9" y="42.8">+3V3</text>
<text x="134.4" y="42.8">+3V3</text>
<text x="193.1" y="45.4">SDA5</text>
<text x="193.2" y="47.9">SCL5</text>
<text x="233.7" y="47.9">P25_R</text>
<text x="233.7" y="45.4">YSF_R</text>
<text x="274.4" y="45.4">SDA5</text>
<text x="274.5" y="47.9">SCL5</text>
<text x="38.4" y="53">BTN_NXDN 19</text>
<text x="40.1" y="50.5">BTN_YSF 17</text>
<text x="61" y="53">BTN_M17</text>
<text x="61" y="50.5">BTN_P25</text>
<text x="111.4" y="52" transform="rotate(-90 111.4 52)">SDA 2</text>
<text x="147" y="52" transform="rotate(-90 147 52)">SCL 2</text>
<text x="158.2" y="49.1">4k7</text>
<text x="159.7" y="48.5" transform="rotate(-90 159.7 48.5)">+5V</text>
<text x="168.4" y="49.1">4k7</text>
<text x="169.8" y="48.5" transform="rotate(-90 169.8 48.5)">+5V</text>
<text x="233.7" y="53">P25_G</text>
<text x="233.7" y="50.5">P25_B</text>
<text x="434.3" y="49.1">470R</text>
<text x="436.5" y="52" transform="rotate(-90 436.5 52)">DMR_RA</text>
<text x="447" y="49.1">330R</text>
<text x="449.2" y="52" transform="rotate(-90 449.2 52)">DMR_GA</text>
<text x="457.2" y="49.1">330R</text>
<text x="459.4" y="52" transform="rotate(-90 459.4 52)">DMR_BA</text>
<text x="523.2" y="49.1">470R</text>
<text x="525.4" y="53.8" transform="rotate(-90 525.4 53.8)">DSTAR_RA</text>
<text x="535.9" y="49.1">330R</text>
<text x="538.1" y="53.8" transform="rotate(-90 538.1 53.8)">DSTAR_GA</text>
<text x="548.6" y="49.1">330R</text>
<text x="550.8" y="53.8" transform="rotate(-90 550.8 53.8)">DSTAR_BA</text>
<text x="233.7" y="58.1">NXDN_B</text>
<text x="233.7" y="55.5">NXDN_R</text>
<text x="233.7" y="60.6">NXDN_G</text>
<text x="194" y="68.2">+5V</text>
<text x="233.7" y="70.8">DMR_G</text>
<text x="233.7" y="68.2">DMR_B</text>
<text x="275.3" y="68.2">+5V</text>
<text x="315" y="68.2">M17_B</text>
<text x="315" y="70.8">M17_G</text>
<text x="233.7" y="75.9">DSTAR_B</text>
<text x="233.7" y="73.3">DMR_R</text>
<text x="315" y="73.3">M17_R</text>
<text x="315" y="75.9">STATUS_B</text>
<text x="194" y="83.5">GND</text>
<text x="194" y="80.9">GND</text>
<text x="233.7" y="78.4">DSTAR_G</text>
<text x="233.7" y="80.9">DSTAR_R</text>
<text x="233.7" y="83.5">YSF_B</text>
<text x="275.3" y="80.9">GND</text>
<text x="275.3" y="83.5">+5V</text>
<text x="315" y="80.9">STATUS_R</text>
<text x="315" y="78.4">STATUS_G</text>
<text x="194" y="86">+5V</text>
<text x="233.7" y="86">YSF_G</text>
<text x="275.3" y="86">GND</text>
<text x="215.6" y="98.1" transform="rotate(-90 215.6 98.1)">GND</text>
<text x="296.8" y="98.1" transform="rotate(-90 296.8 98.1)">GND</text>
<text x="56.4" y="111.5">1 YSF_RA</text>
<text x="145.3" y="111.5">1 P25_RA</text>
<text x="236.8" y="111.5">1 NXDN_RA</text>
<text x="325.7" y="111.5">1 M17_RA</text>
<text x="417.1" y="111.5">1 STATUS_RA</text>
<text x="489.1" y="111.4">BTN_DMR</text>
<text x="508" y="111.4">GND</text>
<text x="44.2" y="116.5">GND 2</text>
<text x="56.4" y="116.6">3 YSF_GA</text>
<text x="84.4" y="115.2">R16</text>
<text x="86" y="118.1" transform="rotate(-90 86 118.1)">YSF_R</text>
<text x="94.6" y="115.2">R17</text>
<text x="96.2" y="118.1" transform="rotate(-90 96.2 118.1)">YSF_G</text>
<text x="107.3" y="115.2">R18</text>
<text x="108.9" y="118.1" transform="rotate(-90 108.9 118.1)">YSF_B</text>
<text x="133.1" y="116.5">GND 2</text>
<text x="145.3" y="116.6">3 P25_GA</text>
<text x="173.3" y="115.2">R19</text>
<text x="174.9" y="118.1" transform="rotate(-90 174.9 118.1)">P25_R</text>
<text x="186" y="115.2">R20</text>
<text x="187.6" y="118.1" transform="rotate(-90 187.6 118.1)">P25_G</text>
<text x="198.7" y="115.2">R21</text>
<text x="200.3" y="118.1" transform="rotate(-90 200.3 118.1)">P25_B</text>
<text x="224.5" y="116.5">GND 2</text>
<text x="236.8" y="116.6">3 NXDN_GA</text>
<text x="264.8" y="115.2">R22</text>
<text x="266.4" y="118.1" transform="rotate(-90 266.4 118.1)">NXDN_R</text>
<text x="274.9" y="115.2">R23</text>
<text x="276.5" y="118.1" transform="rotate(-90 276.5 118.1)">NXDN_G</text>
<text x="287.6" y="115.2">R24</text>
<text x="289.2" y="118.1" transform="rotate(-90 289.2 118.1)">NXDN_B</text>
<text x="313.4" y="116.5">GND 2</text>
<text x="325.7" y="116.6">3 M17_GA</text>
<text x="353.7" y="115.2">R25</text>
<text x="355.3" y="118.1" transform="rotate(-90 355.3 118.1)">M17_R</text>
<text x="366.4" y="115.2">R26</text>
<text x="368" y="118.1" transform="rotate(-90 368 118.1)">M17_G</text>
<text x="379.1" y="115.2">R27</text>
<text x="380.7" y="118.1" transform="rotate(-90 380.7 118.1)">M17_B</text>
<text x="404.9" y="116.5">GND 2</text>
<text x="417.1" y="116.6">3 STATUS_GA</text>
<text x="445.1" y="115.2">R28</text>
<text x="446.7" y="118.1" transform="rotate(-90 446.7 118.1)">STATUS_R</text>
<text x="455.3" y="115.2">R29</text>
<text x="456.9" y="118.1" transform="rotate(-90 456.9 118.1)">STATUS_G</text>
<text x="468" y="115.2">R30</text>
<text x="469.6" y="118.1" transform="rotate(-90 469.6 118.1)">STATUS_B</text>
<text x="56.4" y="121.7">4 YSF_BA</text>
<text x="145.3" y="121.7">4 P25_BA</text>
<text x="236.8" y="121.7">4 NXDN_BA</text>
<text x="325.7" y="121.7">4 M17_BA</text>
<text x="417.1" y="121.7">4 STATUS_BA</text>
<text x="83.8" y="130.4">470R</text>
<text x="94" y="130.4">330R</text>
<text x="106.7" y="130.4">330R</text>
<text x="172.7" y="130.4">470R</text>
<text x="185.4" y="130.4">330R</text>
<text x="198.1" y="130.4">330R</text>
<text x="264.1" y="130.4">470R</text>
<text x="274.3" y="130.4">330R</text>
<text x="287" y="130.4">330R</text>
<text x="353" y="130.4">470R</text>
<text x="365.7" y="130.4">330R</text>
<text x="378.4" y="130.4">330R</text>
<text x="444.5" y="130.4">470R</text>
<text x="454.6" y="130.4">330R</text>
<text x="467.3" y="130.4">330R</text>
<text x="86" y="132.6" transform="rotate(-90 86 132.6)">YSF_RA</text>
<text x="96.2" y="132.6" transform="rotate(-90 96.2 132.6)">YSF_GA</text>
<text x="108.9" y="132.6" transform="rotate(-90 108.9 132.6)">YSF_BA</text>
<text x="174.9" y="132.9" transform="rotate(-90 174.9 132.9)">P25_RA</text>
<text x="187.6" y="132.9" transform="rotate(-90 187.6 132.9)">P25_GA</text>
<text x="200.3" y="132.9" transform="rotate(-90 200.3 132.9)">P25_BA</text>
<text x="266.4" y="134.4" transform="rotate(-90 266.4 134.4)">NXDN_RA</text>
<text x="276.5" y="134.4" transform="rotate(-90 276.5 134.4)">NXDN_GA</text>
<text x="289.2" y="134.4" transform="rotate(-90 289.2 134.4)">NXDN_BA</text>
<text x="355.3" y="133.1" transform="rotate(-90 355.3 133.1)">M17_RA</text>
<text x="368" y="133.1" transform="rotate(-90 368 133.1)">M17_GA</text>
<text x="380.7" y="133.1" transform="rotate(-90 380.7 133.1)">M17_BA</text>
<text x="446.7" y="136" transform="rotate(-90 446.7 136)">STATUS_RA</text>
<text x="456.9" y="136" transform="rotate(-90 456.9 136)">STATUS_GA</text>
<text x="469.6" y="136" transform="rotate(-90 469.6 136)">STATUS_BA</text>
<text x="37.7" y="141.9">BTN_DSTAR</text>
<text x="58.4" y="141.9">GND</text>
<text x="93.5" y="141.9">BTN_YSF</text>
<text x="111.8" y="141.9">GND</text>
<text x="146.5" y="141.9">BTN_P25</text>
<text x="165.1" y="141.9">GND</text>
<text x="200.9" y="141.9">BTN_NXDN</text>
<text x="221" y="141.9">GND</text>
<text x="255.6" y="141.9">BTN_M17</text>
<text x="274.3" y="141.9">GND</text>
<text x="307.5" y="141.9">BTN_MENU</text>
<text x="327.7" y="141.9">GND</text>
<text x="365.4" y="141.9">BTN_PTT</text>
<text x="383.5" y="141.9">GND</text>
<text x="416.3" y="141.9">ENC_VOL_A A</text>
<text x="439.4" y="142">S1 BTN_MUTE</text>
<text x="475.6" y="141.9">ENC_CH_A A</text>
<text x="497.8" y="142">S1 BTN_LINK</text>
<text x="416.1" y="147">ENC_VOL_B B</text>
<text x="422.6" y="144.4">GND C</text>
<text x="439.4" y="147.1">S2 GND</text>
<text x="475.4" y="147">ENC_CH_B B</text>
<text x="481.1" y="144.4">GND C</text>
<text x="497.8" y="147.1">S2 GND</text>
<text x="528.1" y="151.8" transform="rotate(-90 528.1 151.8)">1 +3V3</text>
<text x="528" y="168" transform="rotate(-90 528 168)">BTN_PTT2</text>
<text x="535.1" y="163.4">10k</text>
<text x="539.7" y="163.4">x8</text>
<text x="530.5" y="170" transform="rotate(-90 530.5 170)">BTN_MENU3</text>
<text x="533.1" y="169.6" transform="rotate(-90 533.1 169.6)">ENC_CH_A4</text>
<text x="535.6" y="169.8" transform="rotate(-90 535.6 169.8)">ENC_CH_B5</text>
<text x="538.1" y="169" transform="rotate(-90 538.1 169)">BTN_LINK 6</text>
<text x="540.7" y="170.4" transform="rotate(-90 540.7 170.4)">ENC_VOL_A7</text>
<text x="543.2" y="170.6" transform="rotate(-90 543.2 170.6)">ENC_VOL_B8</text>
<text x="545.8" y="169.7" transform="rotate(-90 545.8 169.7)">BTN_MUTE9</text>
<text x="30.2" y="184.9" transform="rotate(-90 30.2 184.9)">1 +3V3</text>
<text x="59.6" y="181.2">C1</text>
<text x="60.6" y="184.2" transform="rotate(-90 60.6 184.2)">+5V</text>
<text x="72.3" y="181.2">C2</text>
<text x="73.3" y="184.2" transform="rotate(-90 73.3 184.2)">+5V</text>
<text x="85" y="181.2">C3</text>
<text x="86" y="184.2" transform="rotate(-90 86 184.2)">+5V</text>
<text x="95.2" y="181.2">C5</text>
<text x="96.2" y="184.2" transform="rotate(-90 96.2 184.2)">+3V3</text>
<text x="107.9" y="181.2">C4</text>
<text x="108.9" y="184.2" transform="rotate(-90 108.9 184.2)">+5V</text>
<text x="169.8" y="183.1" transform="rotate(-90 169.8 183.1)">+3V3</text>
<text x="180" y="181.9" transform="rotate(-90 180 181.9)">+5V</text>
<text x="192.7" y="181.9" transform="rotate(-90 192.7 181.9)">GND</text>
<text x="37.2" y="196.4">10k</text>
<text x="37.8" y="193.1" transform="rotate(-90 37.8 193.1)">5</text>
<text x="41.8" y="196.4">x8</text>
<text x="60.6" y="195.8" transform="rotate(-90 60.6 195.8)">GND</text>
<text x="73.3" y="195.8" transform="rotate(-90 73.3 195.8)">GND</text>
<text x="86" y="195.8" transform="rotate(-90 86 195.8)">GND</text>
<text x="96.2" y="195.8" transform="rotate(-90 96.2 195.8)">GND</text>
<text x="106.8" y="196.4">10uF</text>
<text x="108.9" y="195.8" transform="rotate(-90 108.9 195.8)">GND</text>
<text x="30.1" y="201.8" transform="rotate(-90 30.1 201.8)">BTN_DMR2</text>
<text x="32.7" y="203.6" transform="rotate(-90 32.7 203.6)">BTN_DSTAR3</text>
<text x="35.2" y="201.2" transform="rotate(-90 35.2 201.2)">BTN_YSF4</text>
<text x="37.8" y="201.5" transform="rotate(-90 37.8 201.5)">BTN_P25</text>
<text x="40.3" y="202.9" transform="rotate(-90 40.3 202.9)">BTN_NXDN6</text>
<text x="42.8" y="201.6" transform="rotate(-90 42.8 201.6)">BTN_M17</text>
</g>
<g font-size="1.8" fill="#a90000">
<text x="49.5" y="30.2">1</text>
<text x="49.5" y="32.8">3</text>
<text x="49.5" y="35.3">5</text>
<text x="58.3" y="30.2">2</text>
<text x="58.3" y="32.8">4</text>
<text x="58.3" y="35.3">6</text>
<text x="372" y="30.2">1</text>
<text x="372" y="32.8">2</text>
<text x="372" y="35.3">3</text>
<text x="49.5" y="37.8">7</text>
<text x="49.5" y="40.4">9</text>
<text x="57.7" y="40.4">10</text>
<text x="58.3" y="37.8">8</text>
<text x="215.6" y="41.3" transform="rotate(-90 215.6 41.3)">9</text>
<text x="296.9" y="41.3" transform="rotate(-90 296.9 41.3)">9</text>
<text x="372" y="37.8">4</text>
<text x="57.7" y="42.9">12</text>
<text x="57.7" y="45.5">14</text>
<text x="104.7" y="42.9">1</text>
<text x="140.3" y="42.9">1</text>
<text x="199.3" y="45.5">13</text>
<text x="230.4" y="45.5">1</text>
<text x="280.6" y="45.5">13</text>
<text x="311.7" y="45.5">1</text>
<text x="57.7" y="48">16</text>
<text x="57.7" y="50.5">18</text>
<text x="57.7" y="53.1">20</text>
<text x="199.3" y="48">12</text>
<text x="230.4" y="48">2</text>
<text x="230.4" y="50.5">3</text>
<text x="230.4" y="53.1">4</text>
<text x="280.6" y="48">12</text>
<text x="311.7" y="48">2</text>
<text x="311.7" y="50.5">3</text>
<text x="311.7" y="53.1">4</text>
<text x="230.4" y="55.6">5</text>
<text x="230.4" y="58.2">6</text>
<text x="311.7" y="55.6">5</text>
<text x="311.7" y="58.2">6</text>
<text x="199.3" y="60.7">19</text>
<text x="199.3" y="63.2">20</text>
<text x="230.4" y="60.7">7</text>
<text x="230.4" y="63.2">8</text>
<text x="280.6" y="60.7">19</text>
<text x="280.6" y="63.2">20</text>
<text x="311.7" y="60.7">7</text>
<text x="311.7" y="63.2">8</text>
<text x="199.3" y="68.3">18</text>
<text x="229.8" y="68.3">21</text>
<text x="229.8" y="70.9">22</text>
<text x="280.6" y="68.3">18</text>
<text x="311.1" y="68.3">21</text>
<text x="311.1" y="70.9">22</text>
<text x="229.8" y="73.4">23</text>
<text x="229.8" y="75.9">24</text>
<text x="311.1" y="73.4">23</text>
<text x="311.1" y="75.9">24</text>
<text x="199.3" y="81">17</text>
<text x="199.3" y="83.6">16</text>
<text x="229.8" y="78.5">25</text>
<text x="229.8" y="81">26</text>
<text x="229.8" y="83.6">27</text>
<text x="280.6" y="81">17</text>
<text x="280.6" y="83.6">16</text>
<text x="311.1" y="78.5">25</text>
<text x="311.1" y="81">26</text>
<text x="311.1" y="83.6">27</text>
<text x="199.3" y="86.1">15</text>
<text x="229.8" y="86.1">28</text>
<text x="280.6" y="86.1">15</text>
<text x="311.1" y="86.1">28</text>
<text x="215.6" y="92.8" transform="rotate(-90 215.6 92.8)">10</text>
<text x="296.9" y="92.8" transform="rotate(-90 296.9 92.8)">10</text>
<text x="42.9" y="193.1" transform="rotate(-90 42.9 193.1)">7</text>
<text x="45.5" y="193.1" transform="rotate(-90 45.5 193.1)">8</text>
<text x="48" y="193.1" transform="rotate(-90 48 193.1)">9</text>
</g>
</svg>
